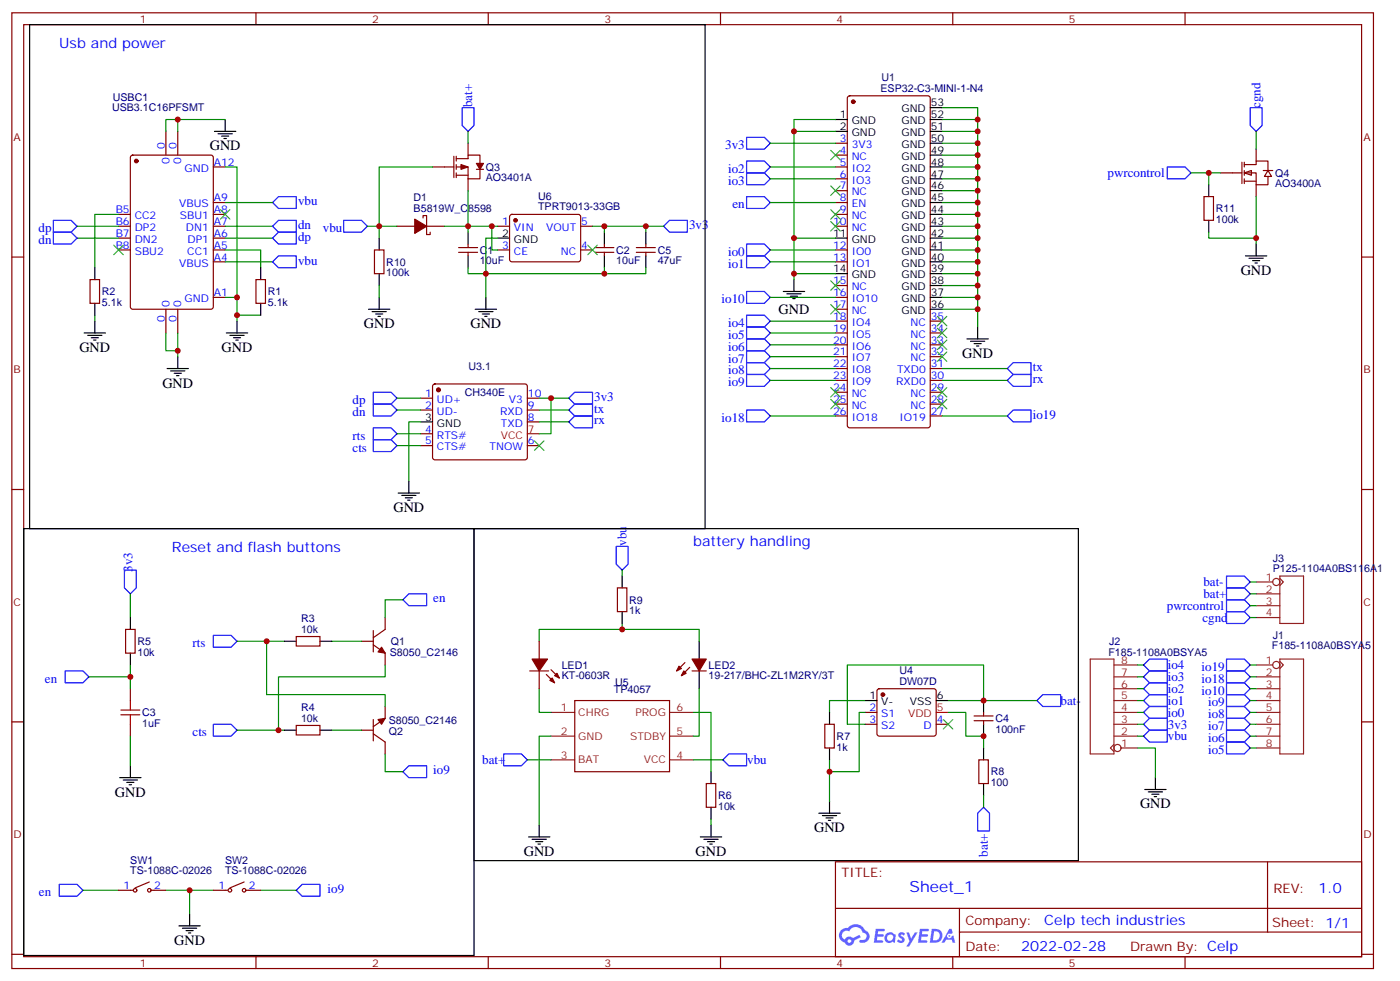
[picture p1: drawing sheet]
<svg xmlns="http://www.w3.org/2000/svg" width="417mm" height="292mm" viewBox="0 0 417 292" stroke-linecap="round" stroke-linejoin="round" font-family="sans-serif">
<g fill="none" stroke="#870000" stroke-width=".35">
<path d="M3.5 3.8h405.4v284.3h-405.4zM7.1 7.3h398.2v277.3h-398.2zM76.2 3.8v3.5M145.3 3.8v3.5M214.5 3.8v3.5M283.6 3.8v3.5M352.8 3.8v3.5M3.5 76.5h3.6M405.3 76.5h3.6M3.5 145.6h3.6M405.3 145.6h3.6M3.5 214.8h3.6"/>
<path d="M405.3 214.8h3.6M248.7 256.4h156.6v28.2h-156.6zM377.3 256.4v20.9M248.7 270.2h156.5M285.6 277.3h119.6M285.6 270.2v14.2M3.5 283.9h3.6M76.2 284.6v3.5M145.3 284.6v3.5M214.5 284.6v3.5M283.6 284.6v3.5M352.8 284.6v3.5"/>
<path d="M405.3 283.9h3.6"/>
</g>
<g fill="#5487ff">
<path d="M267.7 277.6a1.22 1.22 0 0 1 1.7 .2l-.4 .6a.47 .47 0 0 0-.3-.4 .47 .47 0 0 0-.5 .2l.1 .2a1.14 1.14 0 0 1 .8 1.8 1.14 1.14 0 0 1-1.9 0l-.2-.2 .5-.6 .7 .5a.29 .29 0 0 0 .3-.3 .29 .29 0 0 0-.2-.3 1.04 1.04 0 0 1-.6-1.7z"/>
<path d="M260.7 276.3h2.4l.3 .2-.2 .5-1.8 .1-.1 .8h1.5l.3 .4-.3 .4h-1.6l-.2 1.1h1.7l.2 .3-.2 .3-2.6 .1z"/>
<path d="M273.8 276.3h2.4l.3 .2-.1 .5-1.8 .1-.2 .8h1.6l.3 .4-.4 .4h-1.6l-.1 1.1h1.7l.2 .3-.2 .3-2.6 .1z"/>
<path d="M282.6 276.3h.7l.3 1.3-.6 .3a.69 .69 0 0 0-1 .3 .69 .69 0 0 0 .4 .9 .69 .69 0 0 0 .9-.6l.5-.2 .6 2.2h-.8l-.2-.9h-1.8l-.5 .9h-.8z"/>
<path d="M269.8 277.4h.8l.6 1.8 1.1-1.8h.9l-2.6 4.2h-.8l.9-1.5z"/>
<path d="M277.4 276.3l-.6 4.2h1.3a2.11 2.11 0 0 0 2.5-2.1 2.11 2.11 0 0 0-2.5-2.1zM278.1 277.1a1.39 1.39 0 0 1 1.7 1.4 1.39 1.39 0 0 1-1.8 1.3h-.3z"/>
<path d="M263.7 277.9a1.54 1.54 0 0 0-.1 2.2 1.54 1.54 0 0 0 2.2 .1l.6 .3 .3-2.3-.2-.3h-.4a1.49 1.49 0 0 0-2.4 0zM264 278.9a.94 .94 0 0 1 1.8 0 .94 .94 0 0 1-1.8 0z"/>
<path d="M250.4 276.7a2.18 2.18 0 0 0 1.1 3.7 1.44 1.44 0 0 0 1.6 .9 1.44 1.44 0 0 0 1.2-1.4l2-1.1-.5-.7-1.9 1a1.47 1.47 0 0 0-2.4 .4 1.39 1.39 0 0 1-.7-1.9 1.39 1.39 0 0 1 2-.5 2.12 2.12 0 0 1 2.2-1.3 2.12 2.12 0 0 1 1.9 1.7 1.14 1.14 0 0 1 1.1 1.4 1.14 1.14 0 0 1-1.7 .7 .43 .43 0 0 0-.5 .4 .43 .43 0 0 0 .4 .5 1.98 1.98 0 0 0 2.5-1.2 1.98 1.98 0 0 0-1.2-2.6 3.1 3.1 0 0 0-5.3-.6l-.9 .1zM252.3 280a.55 .55 0 0 1 1.1 0 .55 .55 0 0 1-1.1 0z"/>
<circle cx="282.6" cy="278.4" r=".26"/>
</g>
<g fill="none" stroke="#870000" stroke-width=".35">
<path d="M49.4 39.1v7M52.9 39.1v7M252.5 28.7l.4-.2h23.3l.7 .4v97.7l-.4 .6-23.6 .1-.6-.5-.1-97.6zM39 46.3l.5-.2h23.3l.6 .5 .1 44.7-.5 .6-23.5 .1-.6-.5-.1-44.7zM63.5 49.7h3.5M128.8 49.7h6.3M135.1 46.5v6.3M135.8 47.2h3.5v-1.1h3.6v2.5M135.8 49.7h3.5v3.5M135.8 52.1h3.5M135.8 46.5v1.4M135.8 49v1.4"/>
<path d="M135.8 51.4v1.4M139.3 42.6v3.5M139.3 53.2v3.5M141.8 50.4h2.1M142.9 50.4v2.8h-3.6M248.7 42.6h3.5M248.7 46.1h3.5M248.7 49.7h3.5M248.7 53.2h3.5M248.7 56.7h3.5M35.3 63.8h3.5M35.3 67.3h3.5"/>
<path d="M35.3 74.4h3.5M35.3 70.8h3.5M63.5 60.3h3.5M63.5 63.8h3.5M63.5 67.3h3.5M63.5 74.4h3.5M63.5 77.9h3.5M63.5 70.8h3.5M111.5 74.4h2.8v7h-2.8zM118.2 67.3h5.3M125.9 64.8v-.7h1.1v5.7h1.1v-.7M127 67.3h5.3"/>
<path d="M136.5 75.1h5.7M136.5 73.7h5.7M139.3 72.6v1.1M139.3 75.1v1M148.2 67.3h3.5M148.2 74.4h3.5M151.9 64l.5-.2h20l.5 .7-.1 13-.6 .4-20.1-.1-.4-.6v-12.7zM172.9 67.3h3.5M172.9 74.4h3.5M177.1 75.1h5.6M177.1 73.7h5.6M179.9 72.6v1.1"/>
<path d="M179.9 75.1v1M189.4 75.1h5.7M189.4 73.7h5.7M192.3 72.6v1.1M192.3 75.1v1M248.7 60.3h3.5M248.7 63.8h3.5M248.7 67.3h3.5M248.7 74.4h3.5M248.7 77.9h3.5M26.8 83.2h2.8v7h-2.8zM49.4 92v7.1"/>
<path d="M52.9 92v7.1M63.5 88.5h3.5M76.2 83.2h2.8v7h-2.8zM248.7 84.9h3.5M248.7 88.5h3.5M248.7 92h3.5M248.7 95.5h3.5M248.7 99.1h3.5M276.9 95.5h3.6M276.9 99.1h3.6M125.2 118.5h3.6M129 114.4l.5-.2h26.8l.5 .2 .2 .5v21.2l-.2 .5-.5 .2h-26.8l-.5-.2-.2-.5v-21.2z"/>
<path d="M157 118.5h3.5M248.7 102.6h3.5M248.7 106.1h3.5M248.7 109.6h3.5M248.7 113.2h3.5M248.7 116.7h3.5M276.9 102.6h3.6M276.9 106.1h3.6M276.9 109.6h3.6M276.9 113.2h3.6M276.9 116.7h3.6M125.2 122h3.6"/>
<path d="M125.2 129h3.6M125.2 132.6h3.6M157 122h3.5M157 132.6h3.5M157 125.5h3.5M248.7 120.2h3.5M248.7 123.8h3.5M276.9 120.2h3.6M276.9 123.8h3.6M183.8 174.9h2.8v7.1h-2.8zM88.2 189.4h7v2.8h-7zM107.6 190.8h3.5"/>
<path d="M111.1 191.8l3.6 2.5v3.5M111.1 187.6v6.4M114.7 183.7v3.6l-3.6 2.4M157.7 199.6h5.6M160.5 190.8v5.3M160.5 199.6v5.3M164 199.2l2.5 2.5M203.9 197.1l-2.5 2.5M205.3 198.5l-2.5 2.5M206 199.6h4.3M38.8 204.9v3.5M38.8 215.5v3.5"/>
<path d="M88.2 215.8h7v2.9h-7zM107.6 217.2h3.5M111.1 218.3l3.6 2.5v3.5M111.1 214.1v6.3M114.7 210.2v3.5l-3.6 2.5M162.6 200.7l2.5 2.4M171.1 208.4h28.2v21.2h-28.2zM245.5 215.5h2.9v7h-2.9zM257.5 211.9h3.6M257.5 215.5h3.6M261.3 205.1l.5-.2h16.2l.5 .2 .2 .5v12.7l-.2 .5-.5 .2h-16.2l-.5-.2-.2-.5v-12.7zM278.7 215.5h3.5"/>
<path d="M290 214.4h5.6M290 213h5.6M292.8 211.9v1.1M292.8 214.4v1.1M210.3 233.1h2.8v7.1h-2.8zM291.4 226.1h2.8v7h-2.8zM35.3 264.9h4.2M44.4 262.4l-4.2 1.8M45.2 264.9h4.2M63.5 264.9h4.2M72.7 262.4l-4.3 1.8M73.4 264.9h4.2"/>
<circle cx="40.2" cy="264.9" r=".53"/>
<circle cx="44.4" cy="264.9" r=".53"/>
<circle cx="68.4" cy="264.9" r=".53"/>
<circle cx="72.7" cy="264.9" r=".53"/>
</g>
<g fill="#870000" stroke="#870000" stroke-width=".35">
<path d="M113.6 192.5l1.1 1.8-2.2-.3z"/>
<path d="M112.5 214.1l2.2-.4-1.1 1.8z"/>
<path d="M206 196.1h4.3l-2.2 3.5z"/>
<path d="M203.6 199.6l.7 .7-1.5 .7z"/>
<path d="M202.1 198.2l.7 .7-1.4 .7z"/>
<path d="M163.7 202.4l.7-.7 .7 1.4z"/>
<path d="M165.1 201l.7-.7 .7 1.4z"/>
<path d="M158.4 196.1h4.6l-2.5 3.5z"/>
<path d="M123.5 65.2l3.5 2.1-3.5 2.1z"/>
<path d="M137.2 49l2.1 .7-2.1 .7z"/>
<path d="M141.8 48.6h2.1l-1 1.8z"/>
<circle cx="254" cy="30.3" r=".53"/>
<circle cx="130.5" cy="116" r=".53"/>
<circle cx="40.6" cy="47.9" r=".53"/>
<circle cx="262.8" cy="206.7" r=".53"/>
<circle cx="153.5" cy="65.5" r=".53"/>
</g>
<g fill="none" stroke="#000" stroke-width=".35">
<path d="M248.7 35.6h3.5M248.7 39.1h3.5M276.9 35.6h3.6M276.9 39.1h3.6M276.9 32h3.6M276.9 56.7h3.6M276.9 53.2h3.6M276.9 49.7h3.6M276.9 46.1h3.6M276.9 42.6h3.6M28.2 79.7v3.5M77.6 79.7v3.5"/>
<path d="M112.9 70.8v3.6M139.3 69.1v3.5M139.3 76.1v3.6M148.2 70.8h3.5M179.9 69.1v3.5M179.9 76.1v3.6M192.3 69.1v3.5M192.3 76.1v3.6M248.7 70.8h3.5M276.9 70.8h3.6M276.9 77.9h3.6M276.9 74.4h3.6"/>
<path d="M276.9 67.3h3.6M276.9 63.8h3.6M276.9 60.3h3.6M25 99.1h6.4M26.1 99.8h4.2M28.2 90.2v3.6M28.2 95.5v3.6M67.4 99.1h6.3M68.4 99.8h4.3M70.6 95.5v3.6M77.6 90.2v3.6M109.7 92h6.4"/>
<path d="M110.8 92.7h4.2M111.8 93.4h2.1M112.5 94.1h.7M112.9 81.4v3.5M112.9 88.5v3.5M141.5 92h6.3M142.5 92.7h4.3M143.6 93.4h2.1M144.3 94.1h.7M144.6 88.5v3.5M233.2 86.7h6.3M234.2 87.4h4.3"/>
<path d="M235.3 88.1h2.1M236 88.8h.7M236.4 83.2v3.5M248.7 81.4h3.5M276.9 81.4h3.6M276.9 92h3.6M276.9 88.5h3.6M276.9 84.9h3.6M291 97.3v3.5M27.2 100.5h2.1M27.9 101.2h.7M69.5 100.5h2.1"/>
<path d="M70.2 101.2h.7M287.9 100.8h6.3M288.9 101.5h4.3M290 102.2h2.1M290.7 102.9h.7M125.2 125.5h3.6M7.1 157.3h134v127h-134zM118.5 146.7h6.4M119.6 147.4h4.2M120.6 148.1h2.2M121.4 148.8h.7M121.7 143.2v3.5"/>
<path d="M185.2 171.4v3.5M84.7 190.8h3.5M95.2 190.8h3.6M185.2 182v3.5M208.1 190.8v5.3M208.1 199.6v5.3M84.7 217.2h3.5M95.2 217.2h3.6M246.9 211.9v3.6M257.5 208.4h3.6M278.7 208.4h3.5M292.8 208.4v3.5"/>
<path d="M292.8 215.5v3.5M35.6 231.4h6.4M36.7 232.1h4.2M37.7 232.8h2.2M38.5 233.5h.7M38.8 227.8v3.6M211.7 229.6v3.5M246.9 222.5v3.6M246.9 238.4v3.5M292.8 222.5v3.6M292.8 233.1v3.5M340.8 234.9h6.3"/>
<path d="M341.8 235.6h4.3M342.9 236.3h2.1M343.6 237h.7M344 231.4v3.5M157.3 249h6.4M158.4 249.7h4.2M159.5 250.4h2.1M160.2 251.1h.7M160.5 245.5v3.5M208.5 249h6.3M209.5 249.7h4.3M210.6 250.4h2.1"/>
<path d="M211.3 251.1h.7M211.7 240.2v3.5M211.7 245.5v3.5M243.8 241.9h6.3M244.8 242.6h4.3M245.9 243.3h2.1M246.6 244.1h.7M53.3 275.4h6.3M54.3 276.2h4.3M55.4 276.9h2.1M56.1 277.6h.7M56.4 271.9v3.5"/>
</g>
<g fill="none" stroke="#008700" stroke-width=".35">
<path d="M139.3 39.1v3.5M236.4 39.1h12.3M248.7 35.6h-12.3v47.6M280.5 32h10.5v65.3M280.5 39.1h10.5M280.5 35.6h10.5M67 49.7h3.6v45.8M128.8 49.7h-15.9v17.6h5.3M139.3 56.7v12.4M229.3 42.6h19.4M229.3 49.7h19.4M229.3 53.2h19.4"/>
<path d="M280.5 42.6h10.5M280.5 46.1h10.5M280.5 49.7h10.5M280.5 53.2h10.5M280.5 56.7h10.5M22.9 70.8h12.4M22.9 67.3h12.4M35.3 63.8h-7.1v15.9M67 74.4h10.6v5.3M67 70.8h14.1M67 60.3h14.1M67 67.3h14.1"/>
<path d="M67 77.9h14.1M109.4 67.3h3.5v3.5M132.3 67.3h15.9M139.3 79.7v1.7h5.3v7.1M146.4 67.3v7.1h1.8M148.2 70.8h-3.6v10.6h35.3v-1.7M176.4 67.3h3.5v1.8M179.9 67.3h12.4v1.8M192.3 79.7v1.7h-12.4M192.3 67.3h5.3M229.3 60.3h19.4M229.3 74.4h19.4"/>
<path d="M229.3 77.9h19.4M236.4 70.8h12.3M280.5 70.8h10.5M280.5 60.3h10.5M280.5 63.8h10.5M280.5 67.3h10.5M280.5 74.4h10.5M280.5 77.9h10.5M28.2 93.8v1.7M67 88.5h3.6M70.6 93.8h7M112.9 84.9v3.6"/>
<path d="M229.3 88.5h19.4M229.3 95.5h19.4M229.3 99.1h19.4M236.4 81.4h12.3M280.5 81.4h10.5M280.5 84.9h10.5M280.5 88.5h10.5M280.5 92h10.5M118.2 118.5h7M160.5 118.5h3.5v10.5h-3.5M164 118.5h5.3M229.3 102.6h19.4"/>
<path d="M229.3 106.1h19.4M229.3 109.6h19.4M229.3 113.2h19.4M280.5 109.6h19.4M280.5 113.2h19.4M118.2 132.6h7M118.2 129h7M118.2 122h7M125.2 125.5h-3.5v17.7M160.5 122h8.8M160.5 125.5h8.8M229.3 123.8h19.4"/>
<path d="M280.5 123.8h19.4M38.8 176.7v7M119.9 178.4h-5.2v5.3M185.2 169.6v1.8M372.2 173.1h1.7M372.2 176.7h1.7M38.8 197.8v7.1M70.6 190.8h14.1M79.4 190.8v15.9h35.3v3.5M98.8 190.8h8.8M114.7 197.8v3.6h-31.8v15.8M160.5 190.8v-3.5h47.6v3.5"/>
<path d="M185.2 185.5v1.8M338.7 197.8h1.7M372.2 197.8h1.7M372.2 183.7h1.7M26.5 201.4h12.3M38.8 219v8.8M70.6 217.2h14.1M98.8 217.2h8.8M160.5 204.9v7h3.5M164 219h-3.5v26.5M206.4 211.9h5.3v17.7M208.1 204.9v14.1h-1.7"/>
<path d="M257.5 208.4h-10.6v3.5M257.5 211.9h-1.7v17.7h-8.9v-3.5M282.2 208.4h26.5M282.2 211.9h5.3v7.1h5.3v3.5M292.8 208.4v-10.6h-40.6v17.7h5.3M338.7 201.4h1.7M338.7 219h1.7M338.7 215.5h1.7M338.7 211.9h1.7M338.7 208.4h1.7M338.7 204.9h1.7M372.2 201.4h1.7"/>
<path d="M372.2 219h1.7M372.2 215.5h1.7M372.2 211.9h1.7M372.2 208.4h1.7M372.2 204.9h1.7M114.7 224.3v5.3h5.2M157 226.1h7M206.4 226.1h8.8M246.9 229.6v8.8M292.8 236.6v3.6M338.7 222.5h5.3v8.9M372.2 222.5h1.7"/>
<path d="M211.7 243.7v1.8M24.7 264.9h10.6M49.4 264.9h14.1M56.4 264.9v7M77.6 264.9h10.6"/>
</g>
<g fill="none" stroke="#3c3" stroke-width=".35">
<path d="M247.3 55.3l2.8 2.8M247.3 44.7l2.8 2.9M250.1 55.3l-2.8 2.8M250.1 44.7l-2.8 2.9M33.9 73l2.8 2.8M36.7 73l-2.8 2.8M65.6 62.4l2.8 2.8M68.4 62.4l-2.8 2.8M175 73l2.8 2.8M177.8 73l-2.8 2.8M247.3 65.9l2.8 2.8M247.3 62.4l2.8 2.8"/>
<path d="M250.1 65.9l-2.8 2.8M250.1 62.4l-2.8 2.8M247.3 83.5l2.8 2.9M247.3 90.6l2.8 2.8M250.1 90.6l-2.8 2.8M250.1 83.5l-2.8 2.9M279 94.1l2.9 2.8M279 97.6l2.9 2.9M281.9 94.1l-2.9 2.8M281.9 97.6l-2.9 2.9M247.3 118.8l2.8 2.8M247.3 115.3l2.8 2.8"/>
<path d="M250.1 118.8l-2.8 2.8M250.1 115.3l-2.8 2.8M279 101.2l2.9 2.8M279 104.7l2.9 2.8M279 115.3l2.9 2.8M279 118.8l2.9 2.8M281.9 101.2l-2.9 2.8M281.9 104.7l-2.9 2.8M281.9 115.3l-2.9 2.8M281.9 118.8l-2.9 2.8M159.1 131.2l2.8 2.8M161.9 131.2l-2.8 2.8"/>
<path d="M280.8 214.1l2.8 2.8M283.6 214.1l-2.8 2.8"/>
</g>
<g fill="none" stroke="#00f" stroke-width=".35">
<path d="M137.6 32h3.5v5.3l-1.8 1.8-1.7-1.8zM222.2 40.9h5.3l1.8 1.7-1.8 1.8h-5.3zM222.2 51.4h5.3l1.8 1.8-1.8 1.8h-5.3zM222.2 47.9h5.3l1.8 1.8-1.8 1.7h-5.3zM222.2 58.5h5.3l1.8 1.8-1.8 1.7h-5.3zM15.9 65.5h5.3l1.7 1.8-1.7 1.8h-5.3zM15.9 69.1h5.3l1.7 1.7-1.7 1.8h-5.3zM81.1 60.3l1.8-1.8h5.3v3.5h-5.3zM81.1 70.8l1.8-1.7h5.3v3.5h-5.3zM81.1 77.9l1.8-1.8h5.3v3.6h-5.3zM81.1 67.3l1.8-1.8h5.3v3.6h-5.3zM102.3 65.5h5.3l1.8 1.8-1.8 1.8h-5.3z"/>
<path d="M197.6 67.3l1.7-1.8h5.3v3.6h-5.3zM222.2 72.6h5.3l1.8 1.8-1.8 1.7h-5.3zM222.2 76.1h5.3l1.8 1.8-1.8 1.8h-5.3zM222.2 86.7h5.3l1.8 1.8-1.8 1.7h-5.3zM222.2 93.8h5.3l1.8 1.7-1.8 1.8h-5.3zM222.2 97.3h5.3l1.8 1.8-1.8 1.7h-5.3zM111.1 116.7h5.3l1.8 1.8-1.8 1.7h-5.3zM169.3 118.5l1.8-1.8h5.3v3.5h-5.3zM222.2 100.8h5.3l1.8 1.8-1.8 1.8h-5.3zM222.2 104.4h5.3l1.8 1.7-1.8 1.8h-5.3zM222.2 107.9h5.3l1.8 1.7-1.8 1.8h-5.3zM222.2 111.4h5.3l1.8 1.8-1.8 1.7h-5.3z"/>
<path d="M299.9 113.2l1.7-1.8h5.3v3.5h-5.3zM299.9 109.6l1.7-1.7h5.3v3.5h-5.3zM111.1 120.2h5.3l1.8 1.8-1.8 1.8h-5.3zM111.1 127.3h5.3l1.8 1.7-1.8 1.8h-5.3zM111.1 130.8h5.3l1.8 1.8-1.8 1.7h-5.3zM169.3 122l1.8-1.8h5.3v3.6h-5.3zM169.3 125.5l1.8-1.7h5.3v3.5h-5.3zM222.2 122h5.3l1.8 1.8-1.8 1.7h-5.3zM299.9 123.8l1.7-1.8h5.3v3.5h-5.3zM37 169.6h3.6v5.3l-1.8 1.8-1.8-1.8zM119.9 178.4l1.8-1.7h5.3v3.5h-5.3zM183.4 162.6h3.6v5.3l-1.8 1.7-1.8-1.7z"/>
<path d="M365.1 171.4h5.3l1.8 1.7-1.8 1.8h-5.3zM365.1 174.9h5.3l1.8 1.8-1.8 1.7h-5.3zM19.4 199.6h5.3l1.8 1.8-1.8 1.7h-5.3zM63.5 189h5.3l1.8 1.8-1.8 1.7h-5.3zM340.4 197.8l1.8-1.7h5.3v3.5h-5.3zM365.1 182h5.3l1.8 1.7-1.8 1.8h-5.3zM365.1 199.6h5.3l1.8 1.8-1.8 1.7h-5.3zM365.1 196.1h5.3l1.8 1.7-1.8 1.8h-5.3zM63.5 215.5h5.3l1.8 1.7-1.8 1.8h-5.3zM308.7 208.4l1.7-1.7h5.3v3.5h-5.3zM340.4 211.9l1.8-1.7h5.3v3.5h-5.3zM340.4 208.4l1.8-1.7h5.3v3.5h-5.3z"/>
<path d="M340.4 201.4l1.8-1.8h5.3v3.5h-5.3zM342.2 217.2h5.3v3.6h-5.3l-1.8-1.8zM342.2 213.7h5.3v3.5h-5.3l-1.8-1.7zM342.2 203.1h5.3v3.6h-5.3l-1.8-1.8zM365.1 217.2h5.3l1.8 1.8-1.8 1.8h-5.3zM365.1 213.7h5.3l1.8 1.8-1.8 1.7h-5.3zM365.1 210.2h5.3l1.8 1.7-1.8 1.8h-5.3zM365.1 206.7h5.3l1.8 1.7-1.8 1.8h-5.3zM365.1 203.1h5.3l1.8 1.8-1.8 1.8h-5.3zM119.9 229.6l1.8-1.8h5.3v3.6h-5.3zM149.9 224.3h5.3l1.8 1.8-1.8 1.7h-5.3zM215.2 226.1l1.8-1.8h5.2v3.5h-5.2z"/>
<path d="M365.1 220.8h5.3l1.8 1.7-1.8 1.8h-5.3zM292.8 240.2l1.8 1.7v5.3h-3.6v-5.3zM17.6 263.1h5.3l1.8 1.8-1.8 1.7h-5.3zM88.2 264.9l1.8-1.8h5.2v3.5h-5.2z"/>
</g>
<path d="M157 129h3.5M278.7 211.9h3.5" fill="none" stroke="#f00" stroke-width=".35"/>
<path d="M36 212.7h5.6M36 211.2h5.6M38.8 208.4v2.8M38.8 212.7v2.8" fill="none" stroke="#a10000" stroke-width=".35"/>
<g fill="none" stroke="#8c2424" stroke-width=".35">
<path d="M373.9 173.1h5M373.9 176.7h7.1M381 172.1l1.1 1-1.1 1.1M381 171.4h7.1v14.1h-7.1zM324.6 196.1h7v28.2h-7zM331.6 197.8h7.1M373.9 197.8h5M373.9 180.2h7.1M373.9 183.7h7.1M381 196.8l1.1 1-1.1 1.1M381 196.1h7.1v28.2h-7.1zM164 211.9h7.1"/>
<path d="M164 219h7.1M199.3 211.9h7.1M199.3 219h7.1M331.6 211.9h7.1M331.6 219h7.1M331.6 201.4h7.1M331.6 204.9h7.1M331.6 208.4h7.1M331.6 215.5h7.1M373.9 211.9h7.1M373.9 219h7.1M373.9 201.4h7.1"/>
<path d="M373.9 204.9h7.1M373.9 208.4h7.1M373.9 215.5h7.1M164 226.1h7.1M199.3 226.1h7.1M331.6 221.5l-1 1 1 1.1M333.7 222.5h5M373.9 222.5h7.1"/>
<circle cx="379.9" cy="173.1" r="1.06"/>
<circle cx="379.9" cy="197.8" r="1.06"/>
<circle cx="332.7" cy="222.5" r="1.06"/>
</g>
<g fill="#fff" stroke="#870000" stroke-width=".35">
<path d="M370.4 51.4l2.1-.7v1.4z"/>
<path d="M377.5 50.7l1 1.8h-2.1z"/>
</g>
<g fill="none" stroke="#870000" stroke-width=".35">
<path d="M358.4 58.5h2.8v7h-2.8zM363.4 51.4h6.3M369.7 48.3v6.3M370.4 49h3.5v-1.1h3.6v2.8M370.4 51.4h3.5v3.6h3.6v-2.5M370.4 53.9h3.5M370.4 48.3v1.4M370.4 50.7v1.4M370.4 53.2v1.4M373.9 44.4v3.5M373.9 55v3.5M376.1 50.7h2.8"/>
<path d="M37.4 187.3h2.8v7h-2.8z"/>
</g>
<path d="M372.2 32h3.5v5.3l-1.8 1.8-1.7-1.8zM347.5 49.7h5.3l1.7 1.7-1.7 1.8h-5.3zM365.1 178.4h5.3l1.8 1.8-1.8 1.8h-5.3z" fill="none" stroke="#00f" stroke-width=".35"/>
<path d="M52.9 35.6v3.5M67 35.6h-17.6v3.5M373.9 39.1v5.3M354.5 51.4h8.9M359.8 51.4v3.6M373.9 58.5v14.1M359.8 69.1v1.7h14.1M49.4 99.1v5.3h3.5M52.9 99.1v7M372.2 180.2h1.7" fill="none" stroke="#008700" stroke-width=".35"/>
<g fill="none" stroke="#000" stroke-width=".35">
<path d="M8.8 7.3h201.1v150h-201.1zM63.9 39.1h6.3M64.9 39.8h4.2M67 35.6v3.5M66 40.5h2.1M66.7 41.2h.7M359.8 55v3.5M359.8 65.5v3.6M370.8 76.1h6.3M371.8 76.8h4.3M372.9 77.5h2.1M373.6 78.2h.7"/>
<path d="M373.9 72.6v3.5M49.7 109.6h6.4M50.8 110.3h4.2M51.9 111.1h2.1M52.6 111.8h.7M52.9 106.1v3.5M141.1 157.3h179.9v98.7h-179.9zM38.8 183.7v3.6M38.8 194.3v3.5"/>
</g>
<g fill="#c00">
<circle cx="236.4" cy="39.1" r=".88"/>
<circle cx="236.4" cy="70.8" r=".88"/>
<circle cx="236.4" cy="81.4" r=".88"/>
<circle cx="291" cy="35.6" r=".88"/>
<circle cx="291" cy="39.1" r=".88"/>
<circle cx="291" cy="42.6" r=".88"/>
<circle cx="291" cy="46.1" r=".88"/>
<circle cx="291" cy="49.7" r=".88"/>
<circle cx="291" cy="53.2" r=".88"/>
<circle cx="291" cy="56.7" r=".88"/>
<circle cx="291" cy="60.3" r=".88"/>
<circle cx="291" cy="63.8" r=".88"/>
<circle cx="291" cy="67.3" r=".88"/>
<circle cx="291" cy="70.8" r=".88"/>
<circle cx="291" cy="74.4" r=".88"/>
<circle cx="291" cy="77.9" r=".88"/>
<circle cx="291" cy="81.4" r=".88"/>
<circle cx="291" cy="84.9" r=".88"/>
<circle cx="291" cy="88.5" r=".88"/>
<circle cx="291" cy="92" r=".88"/>
<circle cx="70.6" cy="88.5" r=".88"/>
<circle cx="70.6" cy="93.8" r=".88"/>
<circle cx="79.4" cy="190.8" r=".88"/>
<circle cx="82.9" cy="217.2" r=".88"/>
<circle cx="38.8" cy="201.4" r=".88"/>
<circle cx="56.4" cy="264.9" r=".88"/>
<circle cx="292.8" cy="208.4" r=".88"/>
<circle cx="292.8" cy="219" r=".88"/>
<circle cx="246.9" cy="229.6" r=".88"/>
<circle cx="185.2" cy="187.3" r=".88"/>
<circle cx="144.6" cy="81.4" r=".88"/>
<circle cx="179.9" cy="81.4" r=".88"/>
<circle cx="179.9" cy="67.3" r=".88"/>
<circle cx="164" cy="118.5" r=".88"/>
<circle cx="192.3" cy="67.3" r=".88"/>
<circle cx="112.9" cy="67.3" r=".88"/>
<circle cx="139.3" cy="67.3" r=".88"/>
<circle cx="146.4" cy="67.3" r=".88"/>
<circle cx="373.9" cy="70.8" r=".88"/>
<circle cx="359.8" cy="51.4" r=".88"/>
<circle cx="52.9" cy="104.4" r=".88"/>
<circle cx="52.9" cy="35.6" r=".88"/>
</g>
<text font-size="4.6" fill="#00f" x="270.8" y="265.4">Sheet_1</text>
<g font-size="4.2" fill="#00f">
<text x="17.6" y="14.4">Usb and power</text>
<text x="51.2" y="164.3">Reset and flash buttons</text>
<text x="206.4" y="162.6">battery handling</text>
<text x="392.5" y="265.7">1.0</text>
<text x="310.9" y="275.2">Celp tech industries</text>
<text x="304" y="283">2022-02-28</text>
</g>
<g font-size="4.2">
<text x="62.4" y="44.7">GND</text>
<text x="369.4" y="81.8">GND</text>
<text x="231.8" y="93.4">GND</text>
<text x="108.3" y="97.6">GND</text>
<text x="140.1" y="97.6">GND</text>
<text x="23.6" y="104.7">GND</text>
<text x="66" y="104.7">GND</text>
<text x="286.5" y="106.5">GND</text>
<text x="48.3" y="115.3">GND</text>
<text x="117.1" y="152.3">GND</text>
<text x="34.2" y="237">GND</text>
<text x="339.4" y="240.5">GND</text>
<text x="242.4" y="247.6">GND</text>
<text x="155.9" y="254.6">GND</text>
<text x="207.1" y="254.6">GND</text>
<text x="51.9" y="281.1">GND</text>
</g>
<g font-size="3.9" fill="#00f">
<text x="140.5" y="31.9" transform="rotate(-90 140.5 31.9)">bat+</text>
<text x="375.2" y="32.2" transform="rotate(-90 375.2 32.2)">cgnd</text>
<text x="215.9" y="44.4">3v3</text>
<text x="216.8" y="51.4">io2</text>
<text x="329.7" y="52.7">pwrcontrol</text>
<text x="216.8" y="55">io3</text>
<text x="88.7" y="61.1">vbu</text>
<text x="218.1" y="62">en</text>
<text x="11.5" y="69.1">dp</text>
<text x="88.7" y="71.7">dp</text>
<text x="88.7" y="68.1">dn</text>
<text x="96.1" y="69.1">vbu</text>
<text x="205.1" y="68.1">3v3</text>
<text x="11.5" y="72.6">dn</text>
<text x="216.8" y="76.1">io0</text>
<text x="88.7" y="78.7">vbu</text>
<text x="216.8" y="79.7">io1</text>
<text x="214.8" y="90.2">io10</text>
<text x="216.8" y="97.3">io4</text>
<text x="216.8" y="100.8">io5</text>
<text x="216.8" y="104.4">io6</text>
<text x="216.8" y="107.9">io7</text>
<text x="216.8" y="111.4">io8</text>
<text x="307.4" y="114">rx</text>
<text x="307.4" y="110.5">tx</text>
<text x="176.9" y="119.3">3v3</text>
<text x="216.8" y="114.9">io9</text>
<text x="105" y="123.8">dn</text>
<text x="105" y="120.2">dp</text>
<text x="176.9" y="122.8">tx</text>
<text x="214.8" y="125.5">io18</text>
<text x="307.4" y="124.6">io19</text>
<text x="105" y="130.8">rts</text>
<text x="176.9" y="126.3">rx</text>
<text x="105" y="134.3">cts</text>
<text x="186.5" y="162.4" transform="rotate(-90 186.5 162.4)">vbu</text>
<text x="39.5" y="170.1" transform="rotate(-90 39.5 170.1)">3v3</text>
<text x="129" y="179.2">en</text>
<text x="358.2" y="174.5">bat-</text>
<text x="358.2" y="178">bat+</text>
<text x="347.4" y="181.5">pwrcontrol</text>
<text x="357.9" y="185">cgnd</text>
<text x="57.3" y="192.6">rts</text>
<text x="13.4" y="203.2">en</text>
<text x="347.7" y="202.6">io3</text>
<text x="347.7" y="199.1">io4</text>
<text x="357.7" y="203.1">io18</text>
<text x="357.7" y="199.6">io19</text>
<text x="315.7" y="209.7">bat-</text>
<text x="347.7" y="209.7">io1</text>
<text x="347.7" y="206.2">io2</text>
<text x="357.7" y="206.7">io10</text>
<text x="347.7" y="213.2">io0</text>
<text x="359.6" y="213.7">io8</text>
<text x="359.6" y="210.2">io9</text>
<text x="57.3" y="219.1">cts</text>
<text x="347.7" y="220.3">vbu</text>
<text x="347.7" y="216.7">3v3</text>
<text x="359.6" y="220.8">io6</text>
<text x="359.6" y="217.2">io7</text>
<text x="143.6" y="227.3">bat+</text>
<text x="222.4" y="227.4">vbu</text>
<text x="359.6" y="224.3">io5</text>
<text x="129" y="230.3">io9</text>
<text x="294.1" y="254.8" transform="rotate(-90 294.1 254.8)">bat+</text>
<text x="11.6" y="266.7">en</text>
<text x="97.5" y="265.6">io9</text>
</g>
<g font-size="3.9" fill="#800">
<text x="250.5" y="261">TITLE:</text>
<text x="379.1" y="265.7">REV:</text>
<text x="287.4" y="275.2">Company:</text>
<text x="378.7" y="275.8">Sheet: 1/1</text>
<text x="287.4" y="282.9">Date:</text>
<text x="336.4" y="282.9">Drawn By: Celp</text>
</g>
<g font-size="3.2" fill="#800">
<text x="41.6" y="6.8">1</text>
<text x="110.8" y="6.8">2</text>
<text x="179.9" y="6.8">3</text>
<text x="249.1" y="6.8">4</text>
<text x="318.2" y="6.8">5</text>
<text x="4.1" y="41.9">A</text>
<text x="405.9" y="41.9">A</text>
<text x="4.1" y="111.1">B</text>
<text x="405.9" y="111.1">B</text>
<text x="4.1" y="180.2">C</text>
<text x="405.9" y="180.2">C</text>
<text x="4.1" y="249.3">D</text>
<text x="405.9" y="249.3">D</text>
<text x="41.6" y="287.6">1</text>
<text x="110.8" y="287.6">2</text>
<text x="179.9" y="287.6">3</text>
<text x="249.1" y="287.6">4</text>
<text x="318.2" y="287.6">5</text>
</g>
<g font-size="3.2" fill="#000080">
<text x="33.6" y="30">USBC1</text>
<text x="262.1" y="27.3">ESP32-C3-MINI-1-N4</text>
<text x="262.4" y="24">U1</text>
<text x="33.4" y="33.2">USB3.1C16PFSMT</text>
<text x="144.6" y="54">AO3401A</text>
<text x="144.6" y="50.8">Q3</text>
<text x="379.6" y="52.6">Q4</text>
<text x="123.1" y="59.9">D1</text>
<text x="160.2" y="59.4">U6</text>
<text x="379.6" y="55.8">AO3400A</text>
<text x="123.1" y="63.1">B5819W_C8598</text>
<text x="160.2" y="62.6">TPRT9013-33GB</text>
<text x="361.9" y="63.2">R11</text>
<text x="361.9" y="66.3">100k</text>
<text x="142.9" y="75.5">C1</text>
<text x="183.4" y="75.5">C2</text>
<text x="195.8" y="75.5">C5</text>
<text x="115" y="82.2">100k</text>
<text x="115" y="79">R10</text>
<text x="142.9" y="78.7">10uF</text>
<text x="183.4" y="78.7">10uF</text>
<text x="195.8" y="78.7">47uF</text>
<text x="30.3" y="87.8">R2</text>
<text x="79.7" y="87.8">R1</text>
<text x="30.3" y="91">5.1k</text>
<text x="79.7" y="91">5.1k</text>
<text x="139.5" y="110">U3.1</text>
<text x="138.4" y="117.9">CH340E</text>
<text x="378.9" y="167.1">J3</text>
<text x="378.9" y="170.3">P125-1104A0BS116A1</text>
<text x="187.3" y="179.6">R9</text>
<text x="89.6" y="185.2">R3</text>
<text x="187.3" y="182.8">1k</text>
<text x="40.9" y="191.9">R5</text>
<text x="89.6" y="188.3">10k</text>
<text x="116.3" y="191.9">Q1</text>
<text x="330.2" y="191.8">J2</text>
<text x="378.9" y="190">J1</text>
<text x="40.9" y="195.1">10k</text>
<text x="116.1" y="195.2">S8050_C2146</text>
<text x="330" y="195">F185-1108A0BSYA5</text>
<text x="378.6" y="193.1">F185-1108A0BSYA5</text>
<text x="167.2" y="202.1">KT-0603R</text>
<text x="167.2" y="199">LED1</text>
<text x="211" y="202.1">19-217/BHC-ZL1M2RY/3T</text>
<text x="211" y="199">LED2</text>
<text x="267.8" y="203.7">DW07D</text>
<text x="267.8" y="200.5">U4</text>
<text x="182.7" y="206.1">TP4057</text>
<text x="183.1" y="204.1">U5</text>
<text x="42.3" y="213.1">C3</text>
<text x="89.6" y="214.8">10k</text>
<text x="89.6" y="211.6">R4</text>
<text x="115.7" y="215.4">S8050_C2146</text>
<text x="296.3" y="214.8">C4</text>
<text x="42.3" y="216.3">1uF</text>
<text x="115.7" y="218.6">Q2</text>
<text x="249.1" y="220.2">R7</text>
<text x="296.3" y="218">100nF</text>
<text x="249.1" y="223.3">1k</text>
<text x="294.9" y="233.9">100</text>
<text x="294.9" y="230.7">R8</text>
<text x="213.8" y="237.8">R6</text>
<text x="213.8" y="241">10k</text>
<text x="38.8" y="257">SW1</text>
<text x="67" y="257">SW2</text>
<text x="38.8" y="260.2">TS-1088C-02026</text>
<text x="67" y="260.2">TS-1088C-02026</text>
</g>
<g font-size="3.2">
<text x="250" y="35.2">1</text>
<text x="268.3" y="33.4">GND</text>
<text x="277.1" y="35.2">52</text>
<text x="277.1" y="31.7">53</text>
<text x="250" y="38.7">2</text>
<text x="253.5" y="37">GND</text>
<text x="253.5" y="40.5">GND</text>
<text x="268.3" y="40.5">GND</text>
<text x="268.3" y="37">GND</text>
<text x="277.1" y="38.7">51</text>
<text x="268.3" y="47.6">GND</text>
<text x="268.3" y="44">GND</text>
<text x="277.1" y="45.8">49</text>
<text x="277.1" y="42.3">50</text>
<text x="268.3" y="51.1">GND</text>
<text x="277.1" y="52.8">47</text>
<text x="277.1" y="49.3">48</text>
<text x="268.3" y="58.1">GND</text>
<text x="268.3" y="54.6">GND</text>
<text x="277.1" y="59.9">45</text>
<text x="277.1" y="56.4">46</text>
<text x="268.3" y="65.2">GND</text>
<text x="268.3" y="61.7">GND</text>
<text x="277.1" y="63.4">44</text>
<text x="149.5" y="70.5">2</text>
<text x="248" y="70.5">11</text>
<text x="268.3" y="68.7">GND</text>
<text x="277.1" y="70.5">42</text>
<text x="277.1" y="67">43</text>
<text x="153" y="72.2">GND</text>
<text x="253.5" y="72.2">GND</text>
<text x="268.3" y="75.8">GND</text>
<text x="268.3" y="72.2">GND</text>
<text x="277.1" y="77.5">40</text>
<text x="277.1" y="74">41</text>
<text x="248" y="81.1">14</text>
<text x="253.5" y="82.8">GND</text>
<text x="268.3" y="82.8">GND</text>
<text x="268.3" y="79.3">GND</text>
<text x="277.1" y="81.1">39</text>
<text x="268.3" y="89.9">GND</text>
<text x="268.3" y="86.4">GND</text>
<text x="277.1" y="88.1">37</text>
<text x="277.1" y="84.6">38</text>
<text x="268.3" y="93.4">GND</text>
<text x="277.1" y="91.7">36</text>
<text x="126.6" y="125.2">3</text>
<text x="130.1" y="126.9">GND</text>
<text x="258.9" y="208.1">1</text>
<text x="262.4" y="209.8">V-</text>
<text x="270.9" y="209.8">VSS</text>
<text x="278.9" y="208.1">6</text>
</g>
<g font-size="3.2" fill="#00f">
<text x="49" y="44.4" transform="rotate(-90 49 44.4)">0</text>
<text x="52.6" y="44.4" transform="rotate(-90 52.6 44.4)">0</text>
<text x="250" y="42.3">3</text>
<text x="250" y="45.8">4</text>
<text x="253.5" y="44">3V3</text>
<text x="253.5" y="47.6">NC</text>
<text x="50.4" y="48.9" transform="rotate(-90 50.4 48.9)">0</text>
<text x="54" y="48.9" transform="rotate(-90 54 48.9)">0</text>
<text x="54.9" y="51.1">GND</text>
<text x="63.7" y="49.3">A12</text>
<text x="250" y="49.3">5</text>
<text x="250" y="52.8">6</text>
<text x="253.5" y="51.1">IO2</text>
<text x="63.7" y="59.9">A9</text>
<text x="250" y="56.4">7</text>
<text x="250" y="59.9">8</text>
<text x="253.5" y="54.6">IO3</text>
<text x="253.5" y="58.1">NC</text>
<text x="34.4" y="63.4">B5</text>
<text x="40.1" y="65.2">CC2</text>
<text x="53.4" y="61.7">VBUS</text>
<text x="53.5" y="65.2">SBU1</text>
<text x="63.7" y="63.4">A8</text>
<text x="250" y="63.4">9</text>
<text x="253.5" y="61.7">EN</text>
<text x="253.5" y="65.2">NC</text>
<text x="34.4" y="67">B6</text>
<text x="34.4" y="70.5">B7</text>
<text x="40.1" y="68.7">DP2</text>
<text x="55.4" y="68.7">DN1</text>
<text x="63.7" y="70.5">A6</text>
<text x="63.7" y="67">A7</text>
<text x="149.5" y="67">1</text>
<text x="153" y="68.7">VIN</text>
<text x="162.6" y="68.7">VOUT</text>
<text x="173" y="67">5</text>
<text x="248" y="67">10</text>
<text x="253.5" y="68.7">NC</text>
<text x="34.4" y="74">B8</text>
<text x="40.1" y="72.2">DN2</text>
<text x="40.1" y="75.8">SBU2</text>
<text x="55.7" y="75.8">CC1</text>
<text x="55.8" y="72.2">DP1</text>
<text x="63.7" y="77.5">A4</text>
<text x="63.7" y="74">A5</text>
<text x="149.5" y="74">3</text>
<text x="153" y="75.8">CE</text>
<text x="167" y="75.8">NC</text>
<text x="173" y="74">4</text>
<text x="248" y="74">12</text>
<text x="248" y="77.5">13</text>
<text x="253.5" y="75.8">IO0</text>
<text x="53.4" y="79.3">VBUS</text>
<text x="253.5" y="79.3">IO1</text>
<text x="54.9" y="89.9">GND</text>
<text x="63.7" y="88.1">A1</text>
<text x="248" y="84.6">15</text>
<text x="248" y="88.1">16</text>
<text x="253.5" y="86.4">NC</text>
<text x="253.5" y="89.9">IO10</text>
<text x="49" y="95.8" transform="rotate(-90 49 95.8)">0</text>
<text x="50.4" y="91.3" transform="rotate(-90 50.4 91.3)">0</text>
<text x="52.6" y="95.8" transform="rotate(-90 52.6 95.8)">0</text>
<text x="54" y="91.3" transform="rotate(-90 54 91.3)">0</text>
<text x="248" y="91.7">17</text>
<text x="248" y="95.2">18</text>
<text x="253.5" y="93.4">NC</text>
<text x="277.1" y="95.2">35</text>
<text x="248" y="98.7">19</text>
<text x="253.5" y="96.9">IO4</text>
<text x="253.5" y="100.5">IO5</text>
<text x="271" y="100.5">NC</text>
<text x="271" y="96.9">NC</text>
<text x="277.1" y="98.7">34</text>
<text x="248" y="102.2">20</text>
<text x="248" y="105.8">21</text>
<text x="253.5" y="104">IO6</text>
<text x="253.5" y="107.5">IO7</text>
<text x="271" y="107.5">NC</text>
<text x="271" y="104">NC</text>
<text x="277.1" y="105.8">32</text>
<text x="277.1" y="102.2">33</text>
<text x="248" y="109.3">22</text>
<text x="248" y="112.8">23</text>
<text x="253.5" y="111.1">IO8</text>
<text x="267" y="111.1">TXD0</text>
<text x="277.1" y="112.8">30</text>
<text x="277.1" y="109.3">31</text>
<text x="126.6" y="118.1">1</text>
<text x="130.1" y="119.9">UD+</text>
<text x="151.5" y="119.9">V3</text>
<text x="157.2" y="118.1">10</text>
<text x="248" y="116.3">24</text>
<text x="248" y="119.9">25</text>
<text x="253.5" y="114.6">IO9</text>
<text x="253.5" y="118.1">NC</text>
<text x="266.8" y="114.6">RXD0</text>
<text x="271" y="118.1">NC</text>
<text x="277.1" y="119.9">28</text>
<text x="277.1" y="116.3">29</text>
<text x="126.6" y="121.6">2</text>
<text x="130.1" y="123.4">UD-</text>
<text x="148.9" y="123.4">RXD</text>
<text x="157.2" y="125.2">8</text>
<text x="157.2" y="121.6">9</text>
<text x="248" y="123.4">26</text>
<text x="253.5" y="121.6">NC</text>
<text x="253.5" y="125.2">IO18</text>
<text x="267.8" y="125.2">IO19</text>
<text x="271" y="121.6">NC</text>
<text x="277.1" y="123.4">27</text>
<text x="126.6" y="128.7">4</text>
<text x="130.1" y="130.5">RTS#</text>
<text x="149.1" y="126.9">TXD</text>
<text x="126.6" y="132.2">5</text>
<text x="130.1" y="134">CTS#</text>
<text x="145.7" y="134">TNOW</text>
<text x="157.2" y="132.2">6</text>
<text x="258.9" y="211.6">2</text>
<text x="258.9" y="215.1">3</text>
<text x="262.4" y="213.4">S1</text>
<text x="278.9" y="215.1">4</text>
<text x="262.4" y="216.9">S2</text>
<text x="274.9" y="216.9">D</text>
<text x="36.8" y="264.5">1</text>
<text x="45.9" y="264.5">2</text>
<text x="65" y="264.5">1</text>
<text x="74.1" y="264.5">2</text>
</g>
<g font-size="3.2" fill="#f00">
<text x="149.1" y="130.5">VCC</text>
<text x="157.2" y="128.7">7</text>
<text x="270.3" y="213.4">VDD</text>
<text x="278.9" y="211.6">5</text>
</g>
<g font-size="3.2" fill="#8d2323">
<text x="376.9" y="172.8">1</text>
<text x="376.9" y="176.3">2</text>
<text x="376.9" y="179.8">3</text>
<text x="376.9" y="183.4">4</text>
<text x="333.7" y="197.5">8</text>
<text x="376.9" y="197.5">1</text>
<text x="333.7" y="201">7</text>
<text x="376.9" y="201">2</text>
<text x="333.7" y="208.1">5</text>
<text x="333.7" y="204.5">6</text>
<text x="376.9" y="204.5">3</text>
<text x="376.9" y="208.1">4</text>
<text x="167" y="211.6">1</text>
<text x="172.2" y="213">CHRG</text>
<text x="189.2" y="213">PROG</text>
<text x="201.4" y="211.6">6</text>
<text x="333.7" y="215.1">3</text>
<text x="333.7" y="211.6">4</text>
<text x="376.9" y="211.6">5</text>
<text x="376.9" y="215.1">6</text>
<text x="167" y="218.7">2</text>
<text x="172.2" y="220.1">GND</text>
<text x="187.6" y="220.1">STDBY</text>
<text x="201.4" y="218.7">5</text>
<text x="333.7" y="218.7">2</text>
<text x="376.9" y="218.7">7</text>
<text x="167" y="225.7">3</text>
<text x="172.2" y="227.1">BAT</text>
<text x="191.7" y="227.1">VCC</text>
<text x="201.4" y="225.7">4</text>
<text x="333.7" y="222.2">1</text>
<text x="376.9" y="222.2">8</text>
</g>
</svg>
